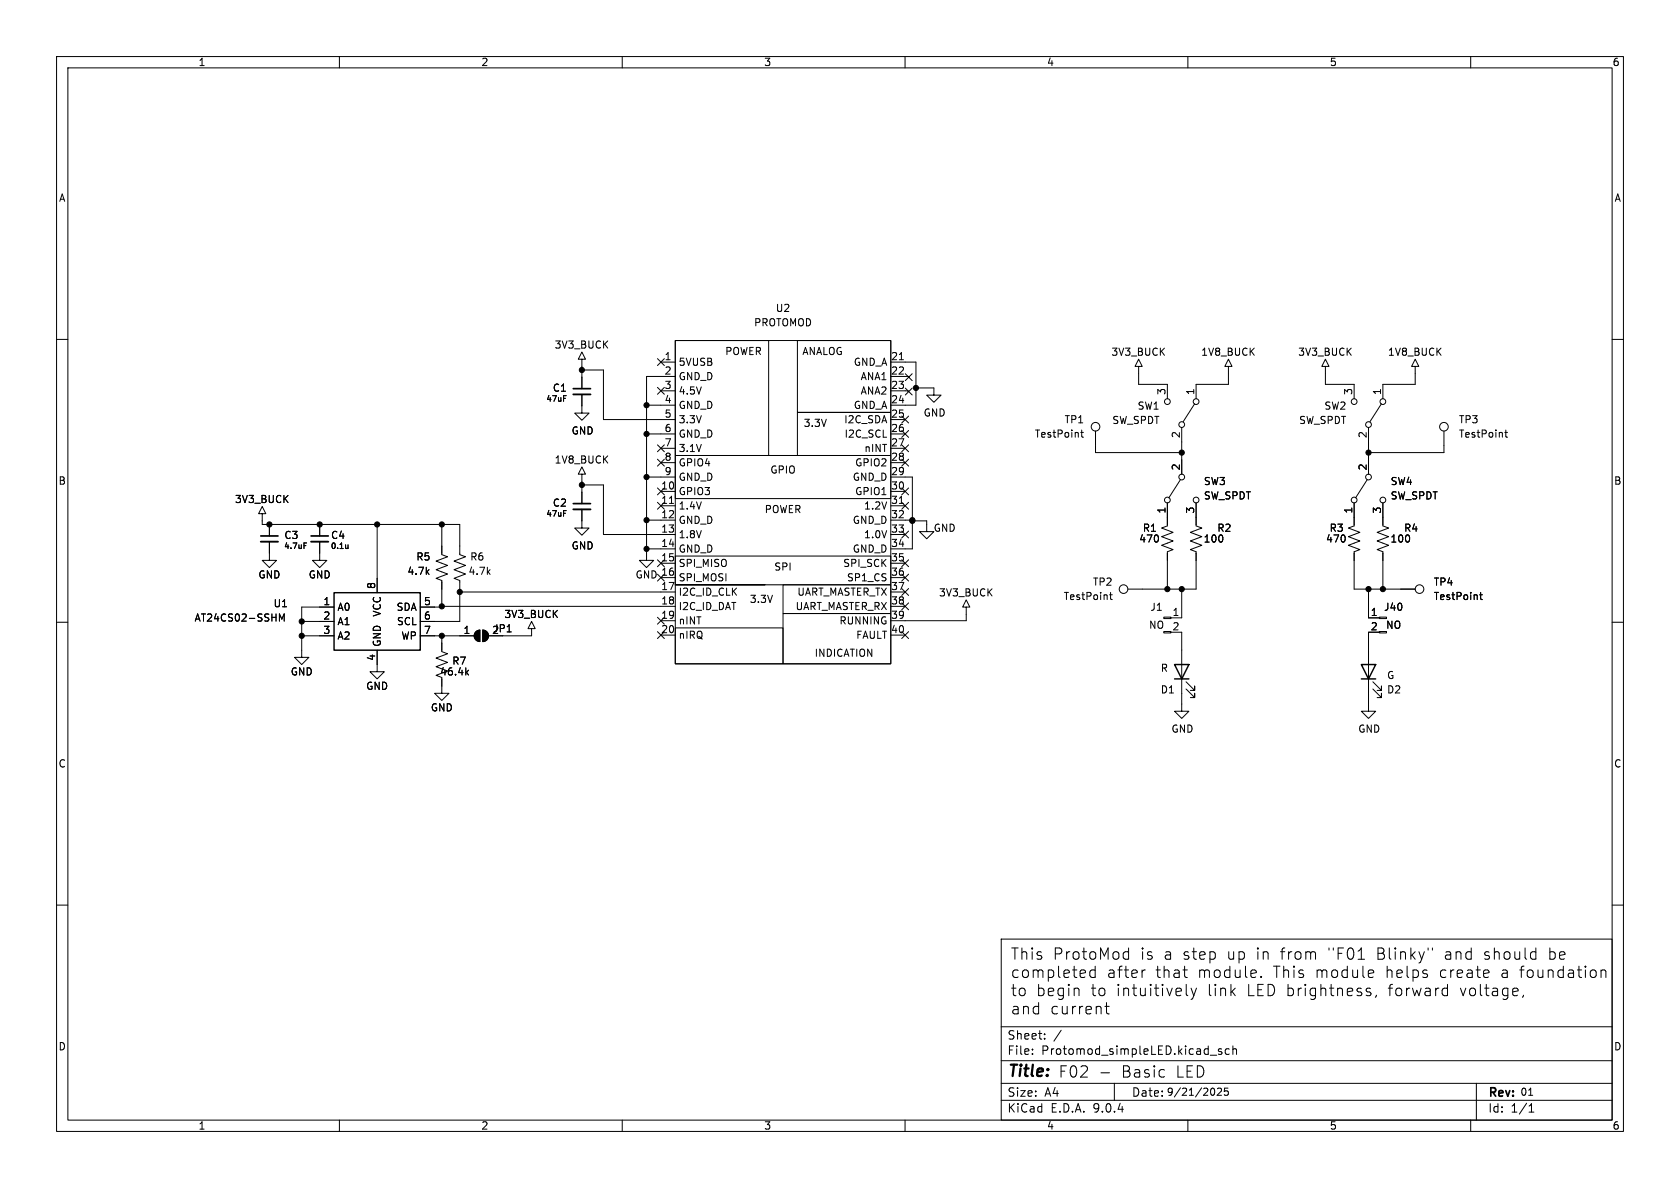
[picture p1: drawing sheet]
<svg xmlns="http://www.w3.org/2000/svg" width="297mm" height="210mm" viewBox="0 0 297 210" stroke-linecap="round" stroke-linejoin="round" font-family="sans-serif">
<g fill="none" stroke="#000" stroke-width=".18">
<path d="M10 10h277v190h-277zM12 12h273v186h-273zM60 10v2M110 10v2M160 10v2M210 10v2M260 10v2M10 60h2M102.9 63.5h.6l-.6-1.3-.7 1.3h.7v5.2M102.9 69.7v3.3h1.2l-1.2 1.3-1.3-1.3h1.3M102.9 65.4h3.8v8.8h12.7M114.3 71.6h5.1"/>
<path d="M114.3 76.7h5.1M116.2 63.4l1.2 1.2M116.2 68.5l1.2 1.2M116.2 78.6l1.2 1.3M116.8 64h2.6M116.8 69.1h2.6M116.8 79.2h2.6M117.4 63.4l-1.2 1.2M117.4 68.5l-1.2 1.2M117.4 78.6l-1.2 1.3M119.4 60.2h16.5v20.3h-16.5zM119.4 60.2h38.1v57.1h-38.1z"/>
<path d="M119.4 66.5h-5.1v32.6h1.3l-1.3 1.2-1.3-1.2h1.3M141 60.2h16.5v12.7h-16.5zM141 72.9h16.5v7.6h-16.5zM157.5 64h4.4v7.6h-4.4M157.5 66.5h3.3v.2h-.1M157.5 69.1h3v.1h.2M157.5 74.2h2.5M157.5 76.7h2.5M157.5 79.2h2.5M159 63.6h.7M159.4 78.6l1.2 1.3M159.4 76.1l1.2 1.2"/>
<path d="M159.4 73.6l1.2 1.2M160 66.1l1.3 1.2M160 68.6l1.3 1.2M160.6 78.6l-1.2 1.3M160.6 76.1l-1.2 1.2M160.6 73.6l-1.2 1.2M161.3 66.1l-1.3 1.2M161.3 68.6l-1.3 1.2M161.9 68.6h3.2v1.3h1.3l-1.3 1.2-1.3-1.2h1.3M191.1 76.4h.4M191.2 76v1.1l.3 .2M193.7 76.2v3.8h15.2"/>
<path d="M201.3 64.8h.6l-.6-1.3-.6 1.3h.6v3.1h5.1v2.6M208.9 75.6v8.2M211.2 71.4l-2 3.1M217.2 64.8h.6l-.6-1.3-.7 1.3h.7v3.1h-5.7v2.6M234.3 64.8h.6l-.6-1.3-.6 1.3h.6v3.1h5.1v2.6M241.9 75.6v8.2M244.2 71.4l-2 3.1M250.2 64.8h.6l-.6-1.3-.6 1.3h.6v3.1h-5.7v2.6M255.3 76.2v3.8h-13.4M266 76.4h.5M266.2 76v1.1l.3 .2M285 60h2"/>
<path d="M46.4 90.8h.6l-.6-1.3-.7 1.3h.7v1.9h34.9v5.3l1 .4-2 .8 2 .7-2 .8 2 .8-2 .7 1 .4v7.3h-7M47.6 95.8v3.3h1.3l-1.3 1.2-1.2-1.2h1.2M47.6 92.7v2M53.7 96h.5M56.5 95.8v3.3h1.3l-1.3 1.2-1.3-1.2h1.3M56.5 92.7v2M61.5 96.3v.7M61.5 96.9l-.1 .1M66.7 92.7v12.1M78.1 92.7v5.3l1 .4-2 .8 2 .7-2 .8 2 .8-2 .7 1 .4v4.7h-3.8M102.9 83.8h.6l-.6-1.2-.7 1.2h.7v5.2M102.9 90v3.3h1.2l-1.2 1.3-1.3-1.3h1.3"/>
<path d="M102.9 85.7h3.8v8.8h12.7M114.3 84.3h5.1M114.3 91.9h5.1M114.3 97h5.1M116.2 81.2l1.2 1.2M116.2 86.3l1.2 1.2M116.2 88.8l1.2 1.2M116.2 99l1.2 1.2M116.8 81.8h2.6M116.8 86.9h2.6M116.8 89.4h2.6M116.8 99.6h2.6"/>
<path d="M117.4 81.2l-1.2 1.2M117.4 86.3l-1.2 1.2M117.4 88.8l-1.2 1.2M117.4 99l-1.2 1.2M118.4 89h.7M119.4 80.5h38.1v7.6h-38.1zM119.4 98.3h38.1v5.1h-38.1zM157.5 81.8h2.5M157.5 84.3h3.8v12.7h-3.8M157.5 86.9h2.5M157.5 89.4h2.5M157.5 91.9h3.8"/>
<path d="M157.5 94.5h2.5M157.5 99.6h2.5M159 89h.7M159.4 88.8l1.2 1.2M159.4 86.3l1.2 1.2M159.4 81.2l1.2 1.2M159.4 99l1.2 1.2M159.4 93.9l1.2 1.2M160.6 88.8l-1.2 1.2M160.6 86.3l-1.2 1.2M160.6 81.2l-1.2 1.2M160.6 99l-1.2 1.2"/>
<path d="M160.6 93.9l-1.2 1.2M161.3 92.1h2.5v1.9h1.3l-1.3 1.3-1.2-1.3h1.2M206.4 88.9v4.1l-1 .3 2 .8-2 .8 2 .7-2 .8 2 .8-1 .3v6.6M208.7 84.8l-2.1 3.2M211.5 88.9v4.1l1 .3-2.1 .8 2.1 .8-2.1 .7 2.1 .8-2.1 .8 1.1 .3v6.6h-12.1M239.4 88.9v4.1l-1 .3 2 .8-2 .8 2 .7-2 .8 2 .8-1 .3v6.6h10.8M241.7 84.8l-2.1 3.2M244.5 88.9v4.1l1 .3-2 .8 2 .8-2 .7 2 .8-2 .8 1 .3v6.6M10 110h2M49.4 109.8v-1.3l.4 .9 .4-.9v1.3M53.3 109.9h5.8M53.3 112.4h5.8"/>
<path d="M59.1 107.3h-5.8v8.9h1.3l-1.3 1.3-1.2-1.3h1.2M66.7 114.9v3.8h1.2l-1.2 1.3-1.3-1.3h1.3M74.3 112.4h9.5M78.1 112.4v2.8l1 .4-2 .7 2 .8-2 .8 2 .7-2 .8 1 .4M78.1 107.2h41.3M81.3 104.6h38.1M82.5 118.8l.3 .5M82.8 118.5l-.5 .5M84.1 111.7l.7-.3v2a1.01 1.01 0 0 1-.9-.6 1.01 1.01 0 0 1 .2-1.1zM85.3 111.4a1.02 1.02 0 0 1 1.1 1 1.02 1.02 0 0 1-1.1 1zM94 111.1h.6l-.6-1.2-.7 1.2h.7v1.3h-7.6M116.2 111.7l1.2 1.2"/>
<path d="M116.2 101.5l1.2 1.2M116.2 109.1l1.2 1.2M116.8 102.1h2.6M116.8 109.7h2.6M116.8 112.3h2.6M117.4 111.7l-1.2 1.2M117.4 101.5l-1.2 1.2M117.4 109.1l-1.2 1.2M119.4 111h19v6.3h-19zM119.4 103.4h15.9zM138.4 103.4h19.1v5.1h-19.1zM138.4 108.5h19.1v8.8h-19.1z"/>
<path d="M157.5 102.1h2.5M157.5 104.6h2.5M157.5 107.2h2.5M157.5 112.3h2.5M159.4 101.5l1.2 1.2M159.4 106.6l1.2 1.2M159.4 104l1.2 1.3M159.4 111.7l1.2 1.2M160.6 101.5l-1.2 1.2M160.6 106.6l-1.2 1.2M160.6 104l-1.2 1.3M160.6 111.7l-1.2 1.2"/>
<path d="M170.8 107.3h.6l-.6-1.3-.6 1.3h.6v2.4h-13.3M196.2 105.1h.4M196.3 104.7v1.1l.3 .2M205.7 109.1h1.3v.2h-1.3zM205.7 111.6h1.3v.3h-1.3zM206.9 111.8h2v13.9h1.3l-1.3 1.3-1.3-1.3h1.3M208.9 104.1v5.1h-2M241.9 104.1v5.1h2.1M243.8 109.1h1.3v.2h-1.3zM243.8 111.6h1.3v.3h-1.3zM244 111.8h-2.1v13.9h1.3l-1.3 1.3-1.2-1.3h1.2M261.6 105.1h.5"/>
<path d="M261.8 104.7v1.1l.3 .2M285 110h2M78.1 120v2.6h1.3l-1.3 1.2-1.3-1.2h1.3M209.7 121.8l1.5 1.5v-.7v.7h-.8M209.7 120.5l1.5 1.5v-.7v.7h-.8M242.7 121.8l1.5 1.5v-.7v.7h-.7M242.7 120.5l1.5 1.5v-.7v.7h-.7M10 160h2M177 166h108v32h-108zM190.7 174.8l.1 1.2M193.6 170.8v2M193.6 171.6l-.6-.1-.3 .3v.6l.2 .3 .1 .1 .6-.1"/>
<path d="M195.3 177.9h.8M195.6 177.2v1.7l.1 .2 .4 .1M198.8 169.5l.1 .1 .6-.1M198.8 168.3l.1-.1 .6 .1M199.5 167.6v2M202.5 171.5l-.4 .1M209.1 171.5h.8M209.7 174v1.7l.3 .3M209.7 172.8h.2M210.6 174.7l.4 1.3M211 176l-.1 .5-.3 .2M211.5 174.7l-.5 1.3"/>
<path d="M222.9 172.6l.1 .1-.1 .1M222.9 172.6v.1v.1M222.9 172.6v.2M240.1 169.6h1.1M241.8 175.3l.5 .1 .1 .3-.3 .3h-.4M241.8 174.7l.5 .1M242.2 171.5l.6 .1 .1 .3-1 .2M242.8 172.7l-.6 .1M243.3 175.9l-.2 .4M253.2 167.6v.4M255.3 174.7l.6 .1M255.9 175.9l-.6 .1"/>
<path d="M255.9 174v2M263.1 171.6l.1 .3-.9 .2M269.3 175.9l-.2 .4M283 171.7a.5 .5 0 0 1 .9 0v1.1M283 171.5v1.3M285 160h2M60 198v2M110 198v2M160 198v2M177 194.5h108M177 191.5h108M177 187.5h108"/>
<path d="M177 181.5h108M182.5 186.3v.1M182.5 185.5v.1M184.7 183.6v.1M184.7 182.8v.1M187.6 182.1l-1.3 2M194.6 189.6h1.6M197 191.5v3M210 198v2M214 186.5h1.1M214.6 192.4l.1 .4-.1 .8M215.2 192.5l.5-.1 .2 .3-.7 .9h.7"/>
<path d="M216 185.5l-.4-.1-.2 .2 .1 .2 .5 .2v.3h-.6M217.1 192.4h-.6l-.1 .6 .2-.2 .4 .1 .2 .2-.1 .4-.2 .1-.5-.1M217.3 185.5l-.4-.1-.3 .3v.4l.1 .2h.6M218 185.5l.2-.1 .3 .1 .1 .9M218 184.9v1.5M260 198v2M261 191.5v6.5M270.2 193.6h.8M270.3 196.6h.9M270.3 195.5l.4-.4v1.5"/>
<circle cx="193.7" cy="75.4" r=".76"/>
<circle cx="206.4" cy="71" r=".51"/>
<circle cx="208.9" cy="75.1" r=".51"/>
<circle cx="211.5" cy="71" r=".51"/>
<circle cx="239.4" cy="71" r=".51"/>
<circle cx="241.9" cy="75.1" r=".51"/>
<circle cx="244.5" cy="71" r=".51"/>
<circle cx="255.3" cy="75.4" r=".76"/>
<circle cx="206.4" cy="88.4" r=".51"/>
<circle cx="208.9" cy="84.3" r=".51"/>
<circle cx="211.5" cy="88.4" r=".51"/>
<circle cx="239.4" cy="88.4" r=".51"/>
<circle cx="241.9" cy="84.3" r=".51"/>
<circle cx="244.5" cy="88.4" r=".51"/>
<circle cx="198.6" cy="104.1" r=".76"/>
<circle cx="251" cy="104.1" r=".76"/>
</g>
<path d="M101.3 68.7h3.1M46.1 94.7h3M55 94.7h3M101.3 89h3.1" fill="none" stroke="#000" stroke-width=".3"/>
<path d="M101.3 69.7h3.1M46.1 95.8h3M55 95.8h3M101.3 90h3.1" fill="none" stroke="#000" stroke-width=".33"/>
<path d="M59.1 104.8h15.2v10.1h-15.2zM207.6 117.5h2.6l-1.3 2.5zM240.7 117.5h2.5l-1.3 2.5zM207.6 120h2.6M240.7 120h2.5" fill="none" stroke="#000" stroke-width=".25"/>
<g fill="#000" stroke="#000" stroke-width=".18">
<path d="M84.1 111.7l.7-.3v2a1.01 1.01 0 0 1-.9-.6 1.01 1.01 0 0 1 .2-1.1zM85.3 111.4a1.02 1.02 0 0 1 1.1 1 1.02 1.02 0 0 1-1.1 1z"/>
<circle cx="102.9" cy="65.4" r=".46"/>
<circle cx="114.3" cy="71.6" r=".46"/>
<circle cx="114.3" cy="76.7" r=".46"/>
<circle cx="161.9" cy="68.6" r=".46"/>
<circle cx="47.6" cy="92.7" r=".46"/>
<circle cx="56.5" cy="92.7" r=".46"/>
<circle cx="66.7" cy="92.7" r=".46"/>
<circle cx="78.1" cy="92.7" r=".46"/>
<circle cx="102.9" cy="85.7" r=".46"/>
<circle cx="114.3" cy="84.3" r=".46"/>
<circle cx="114.3" cy="91.9" r=".46"/>
<circle cx="114.3" cy="97" r=".46"/>
<circle cx="161.3" cy="92.1" r=".46"/>
<circle cx="161.3" cy="91.9" r=".46"/>
<circle cx="208.9" cy="80" r=".46"/>
<circle cx="241.9" cy="80" r=".46"/>
<circle cx="53.3" cy="109.9" r=".46"/>
<circle cx="53.3" cy="112.4" r=".46"/>
<circle cx="78.1" cy="107.2" r=".46"/>
<circle cx="78.1" cy="112.4" r=".46"/>
<circle cx="81.3" cy="104.6" r=".46"/>
<circle cx="206.4" cy="104.1" r=".46"/>
<circle cx="208.9" cy="104.1" r=".46"/>
<circle cx="241.9" cy="104.1" r=".46"/>
<circle cx="244.5" cy="104.1" r=".46"/>
</g>
<g font-size="2.8">
<text x="178.6" y="169.9">This</text>
<text x="178.6" y="173.1">completed</text>
<text x="186" y="169.9">ProtoMod</text>
<text x="195.6" y="173.1">after</text>
<text x="201.5" y="169.9">is</text>
<text x="204.2" y="173.1">that</text>
<text x="205.7" y="169.9">a step</text>
<text x="211.7" y="173.1">module.</text>
<text x="216.9" y="169.9">up</text>
<text x="222.1" y="169.9">in</text>
<text x="225.1" y="173.1">This</text>
<text x="226.5" y="169.9">from</text>
<text x="232.6" y="173.1">module</text>
<text x="234.9" y="169.9">&quot;F01</text>
<text x="243.6" y="169.9">Blinky&quot;</text>
<text x="245" y="173.1">helps</text>
<text x="254.6" y="173.1">create</text>
<text x="255.6" y="169.9">and</text>
<text x="262.6" y="169.9">should</text>
<text x="265.5" y="173.1">a foundation</text>
<text x="274.1" y="169.9">be</text>
<text x="178.6" y="176.3">to</text>
<text x="178.6" y="179.5">and</text>
<text x="183.1" y="176.3">begin</text>
<text x="185.6" y="179.5">current</text>
<text x="192.8" y="176.3">to</text>
<text x="197.3" y="176.3">intuitively</text>
<text x="213.5" y="176.3">link</text>
<text x="220.5" y="176.3">LED brightness,</text>
<text x="245.5" y="176.3">forward</text>
<text x="258.3" y="176.3">voltage,</text>
<text x="178" y="190.9">Title:</text>
<text x="187.1" y="190.7">F02</text>
<text x="198.2" y="190.7">Basic</text>
<text x="207.9" y="190.7">LED</text>
</g>
<g font-size="2.1">
<text x="178" y="184">Sheet:</text>
<text x="178" y="186.7">File:</text>
<text x="184.1" y="186.7">Protomod_simpleLED.kicad_sch</text>
<text x="178" y="196.9">KiCad</text>
<text x="178" y="194.1">Size:</text>
<text x="184.7" y="194.1">A4</text>
<text x="185.7" y="196.9">E.D.A.</text>
<text x="193.3" y="196.9">9.0.4</text>
<text x="200" y="194.1">Date:</text>
<text x="263" y="194.3">Rev:</text>
<text x="263" y="196.9">Id:</text>
<text x="267.1" y="196.9">1/1</text>
</g>
<g font-size="1.8">
<text x="35" y="11.9">1</text>
<text x="85" y="11.9">2</text>
<text x="135" y="11.9">3</text>
<text x="185" y="11.9">4</text>
<text x="235" y="11.9">5</text>
<text x="285" y="11.9">6</text>
<text x="10.3" y="35.9">A</text>
<text x="285.3" y="35.9">A</text>
<text x="133.2" y="57.9">PROTOMOD</text>
<text x="137.1" y="55.3">U2</text>
<text x="98" y="61.8">3V3_BUCK</text>
<text x="117.4" y="63.8">1</text>
<text x="119.9" y="64.9">5VUSB</text>
<text x="128.1" y="63">POWER</text>
<text x="141.7" y="63">ANALOG</text>
<text x="150.8" y="64.9">GND_A</text>
<text x="157.4" y="63.8">21</text>
<text x="196.4" y="63.1">3V3_BUCK</text>
<text x="212.3" y="63.1">1V8_BUCK</text>
<text x="229.4" y="63.1">3V3_BUCK</text>
<text x="245.3" y="63.1">1V8_BUCK</text>
<text x="97.6" y="69.4">C1</text>
<text x="117.4" y="66.3">2</text>
<text x="117.4" y="68.8">3</text>
<text x="117.4" y="71.4">4</text>
<text x="119.9" y="67.4">GND_D</text>
<text x="119.9" y="70">4.5V</text>
<text x="152.1" y="67.4">ANA1</text>
<text x="152.1" y="70">ANA2</text>
<text x="157.4" y="66.3">22</text>
<text x="157.4" y="68.8">23</text>
<text x="157.4" y="71.4">24</text>
<text x="206.1" y="69.9" transform="rotate(-90 206.1 69.9)">3</text>
<text x="211.2" y="69.9" transform="rotate(-90 211.2 69.9)">1</text>
<text x="239.1" y="69.9" transform="rotate(-90 239.1 69.9)">3</text>
<text x="244.2" y="69.9" transform="rotate(-90 244.2 69.9)">1</text>
<text x="101" y="77">GND</text>
<text x="117.4" y="73.9">5</text>
<text x="117.4" y="76.5">6</text>
<text x="119.9" y="72.5">GND_D</text>
<text x="119.9" y="75">3.3V</text>
<text x="119.9" y="77.6">GND_D</text>
<text x="142" y="75.7">3.3V</text>
<text x="149.1" y="75">I2C_SDA</text>
<text x="149.2" y="77.6">I2C_SCL</text>
<text x="150.8" y="72.5">GND_A</text>
<text x="157.4" y="73.9">25</text>
<text x="157.4" y="76.5">26</text>
<text x="163.2" y="73.8">GND</text>
<text x="182.8" y="77.6">TestPoint</text>
<text x="188.1" y="75">TP1</text>
<text x="196.5" y="75.2">SW_SPDT</text>
<text x="201" y="72.6">SW1</text>
<text x="208.7" y="77.5" transform="rotate(-90 208.7 77.5)">2</text>
<text x="229.6" y="75.2">SW_SPDT</text>
<text x="234" y="72.6">SW2</text>
<text x="241.7" y="77.5" transform="rotate(-90 241.7 77.5)">2</text>
<text x="257.8" y="75">TP3</text>
<text x="257.8" y="77.6">TestPoint</text>
<text x="98" y="82.1">1V8_BUCK</text>
<text x="117.4" y="79">7</text>
<text x="117.4" y="81.5">8</text>
<text x="119.9" y="80.1">3.1V</text>
<text x="119.9" y="82.7">GPIO4</text>
<text x="136.1" y="83.9">GPIO</text>
<text x="151.1" y="82.7">GPIO2</text>
<text x="152.7" y="80.1">nINT</text>
<text x="157.4" y="79">27</text>
<text x="157.4" y="81.5">28</text>
<text x="208.7" y="83.3" transform="rotate(-90 208.7 83.3)">2</text>
<text x="241.7" y="83.3" transform="rotate(-90 241.7 83.3)">2</text>
<text x="10.3" y="85.9">B</text>
<text x="41.4" y="89.1">3V3_BUCK</text>
<text x="97.6" y="89.8">C2</text>
<text x="116.8" y="86.6">10</text>
<text x="116.8" y="89.2">11</text>
<text x="117.4" y="84.1">9</text>
<text x="119.9" y="85.2">GND_D</text>
<text x="119.9" y="87.7">GPIO3</text>
<text x="150.7" y="85.2">GND_D</text>
<text x="151.1" y="87.7">GPIO1</text>
<text x="157.4" y="84.1">29</text>
<text x="157.4" y="86.6">30</text>
<text x="157.4" y="89.2">31</text>
<text x="212.7" y="86">SW3</text>
<text x="212.7" y="88.5">SW_SPDT</text>
<text x="245.8" y="86">SW4</text>
<text x="245.8" y="88.5">SW_SPDT</text>
<text x="285.3" y="85.9">B</text>
<text x="50.2" y="95.5">C3</text>
<text x="58.4" y="95.5">C4</text>
<text x="116.8" y="91.7">12</text>
<text x="116.8" y="94.2">13</text>
<text x="119.9" y="90.3">1.4V</text>
<text x="119.9" y="92.8">GND_D</text>
<text x="119.9" y="95.4">1.8V</text>
<text x="135.1" y="90.9">POWER</text>
<text x="150.7" y="92.8">GND_D</text>
<text x="152.7" y="90.3">1.2V</text>
<text x="152.7" y="95.4">1.0V</text>
<text x="157.4" y="91.7">32</text>
<text x="157.4" y="94.2">33</text>
<text x="165" y="94.2">GND</text>
<text x="201.9" y="94.2">R1</text>
<text x="206.1" y="90.9" transform="rotate(-90 206.1 90.9)">1</text>
<text x="211.2" y="90.9" transform="rotate(-90 211.2 90.9)">3</text>
<text x="215.1" y="94.2">R2</text>
<text x="235" y="94.2">R3</text>
<text x="239.1" y="90.9" transform="rotate(-90 239.1 90.9)">1</text>
<text x="244.2" y="90.9" transform="rotate(-90 244.2 90.9)">3</text>
<text x="248.1" y="94.2">R4</text>
<text x="71.9" y="101.8">4.7k</text>
<text x="73.5" y="99.3">R5</text>
<text x="82.7" y="101.8">4.7k</text>
<text x="83" y="99.3">R6</text>
<text x="101" y="97.3">GND</text>
<text x="116.8" y="96.8">14</text>
<text x="116.8" y="99.3">15</text>
<text x="116.8" y="101.9">16</text>
<text x="119.9" y="97.9">GND_D</text>
<text x="119.9" y="100.4">SPI_MISO</text>
<text x="136.8" y="101.1">SPI</text>
<text x="149" y="100.4">SPI_SCK</text>
<text x="150.7" y="97.9">GND_D</text>
<text x="157.4" y="96.8">34</text>
<text x="157.4" y="99.3">35</text>
<text x="157.4" y="101.9">36</text>
<text x="201.3" y="96.1">470</text>
<text x="212.7" y="96.1">100</text>
<text x="234.3" y="96.1">470</text>
<text x="245.7" y="96.1">100</text>
<text x="45.6" y="102.5">GND</text>
<text x="48.3" y="107.5">U1</text>
<text x="54.5" y="102.5">GND</text>
<text x="57.1" y="107.1">1</text>
<text x="66.4" y="104.2" transform="rotate(-90 66.4 104.2)">8</text>
<text x="74.9" y="107.1">5</text>
<text x="112.3" y="102.5">GND</text>
<text x="116.8" y="104.4">17</text>
<text x="116.8" y="106.9">18</text>
<text x="119.9" y="103">SPI_MOSI</text>
<text x="119.9" y="105.5">I2C_ID_CLK</text>
<text x="132.5" y="106.8">3.3V</text>
<text x="140.9" y="105.5">UART_MASTER_TX</text>
<text x="149.6" y="103">SP1_CS</text>
<text x="157.4" y="104.4">37</text>
<text x="157.4" y="106.9">38</text>
<text x="165.9" y="105.6">3V3_BUCK</text>
<text x="187.9" y="106.3">TestPoint</text>
<text x="193.1" y="103.7">TP2</text>
<text x="253.4" y="103.7">TP4</text>
<text x="253.4" y="106.3">TestPoint</text>
<text x="34.3" y="110.1">AT24CS02-SSHM</text>
<text x="57.1" y="109.6">2</text>
<text x="57.1" y="112.1">3</text>
<text x="59.6" y="108.2">A0</text>
<text x="59.6" y="110.7">A1</text>
<text x="59.6" y="113.3">A2</text>
<text x="67.5" y="109.1" transform="rotate(-90 67.5 109.1)">VCC</text>
<text x="70" y="108.2">SDA</text>
<text x="70.1" y="110.7">SCL</text>
<text x="70.9" y="113.3">WP</text>
<text x="74.9" y="109.6">6</text>
<text x="74.9" y="112.1">7</text>
<text x="81.8" y="112.1">1</text>
<text x="86.9" y="112.1">2</text>
<text x="87.1" y="112">JP1</text>
<text x="89.1" y="109.4">3V3_BUCK</text>
<text x="116.8" y="109.5">19</text>
<text x="116.8" y="112">20</text>
<text x="119.9" y="108.1">I2C_ID_DAT</text>
<text x="119.9" y="110.6">nINT</text>
<text x="119.9" y="113.1">nIRQ</text>
<text x="140.6" y="108.1">UART_MASTER_RX</text>
<text x="148.3" y="110.6">RUNNING</text>
<text x="151.3" y="113.1">FAULT</text>
<text x="157.4" y="109.5">39</text>
<text x="157.4" y="112">40</text>
<text x="203" y="111.4">NO</text>
<text x="203.3" y="108.2">J1</text>
<text x="207.2" y="109">1</text>
<text x="207.2" y="111.5">2</text>
<text x="242.2" y="109">1</text>
<text x="242.2" y="111.5">2</text>
<text x="244.6" y="108.2">J40</text>
<text x="244.9" y="111.4">NO</text>
<text x="51.3" y="119.6">GND</text>
<text x="66.4" y="116.9" transform="rotate(-90 66.4 116.9)">4</text>
<text x="67.5" y="114.4" transform="rotate(-90 67.5 114.4)">GND</text>
<text x="77.7" y="119.6">46.4k</text>
<text x="79.9" y="117.7">R7</text>
<text x="143.9" y="116.3">INDICATION</text>
<text x="205.1" y="119">R</text>
<text x="64.6" y="122.1">GND</text>
<text x="76.1" y="126">GND</text>
<text x="205.1" y="122.8">D1</text>
<text x="245.1" y="122.8">D2</text>
<text x="245.1" y="120.2">G</text>
<text x="207" y="129.7">GND</text>
<text x="240" y="129.7">GND</text>
<text x="10.3" y="135.9">C</text>
<text x="285.3" y="135.9">C</text>
<text x="10.3" y="185.9">D</text>
<text x="285.3" y="185.9">D</text>
<text x="206.2" y="193.9">9/21/2025</text>
<text x="268.7" y="193.9">01</text>
<text x="35" y="199.9">1</text>
<text x="85" y="199.9">2</text>
<text x="135" y="199.9">3</text>
<text x="185" y="199.9">4</text>
<text x="235" y="199.9">5</text>
<text x="285" y="199.9">6</text>
</g>
<g font-size="1.4">
<text x="96.5" y="71.2">47uF</text>
<text x="96.5" y="91.5">47uF</text>
<text x="50.1" y="97.2">4.7uF</text>
<text x="58.4" y="97.2">0.1u</text>
</g>
</svg>
